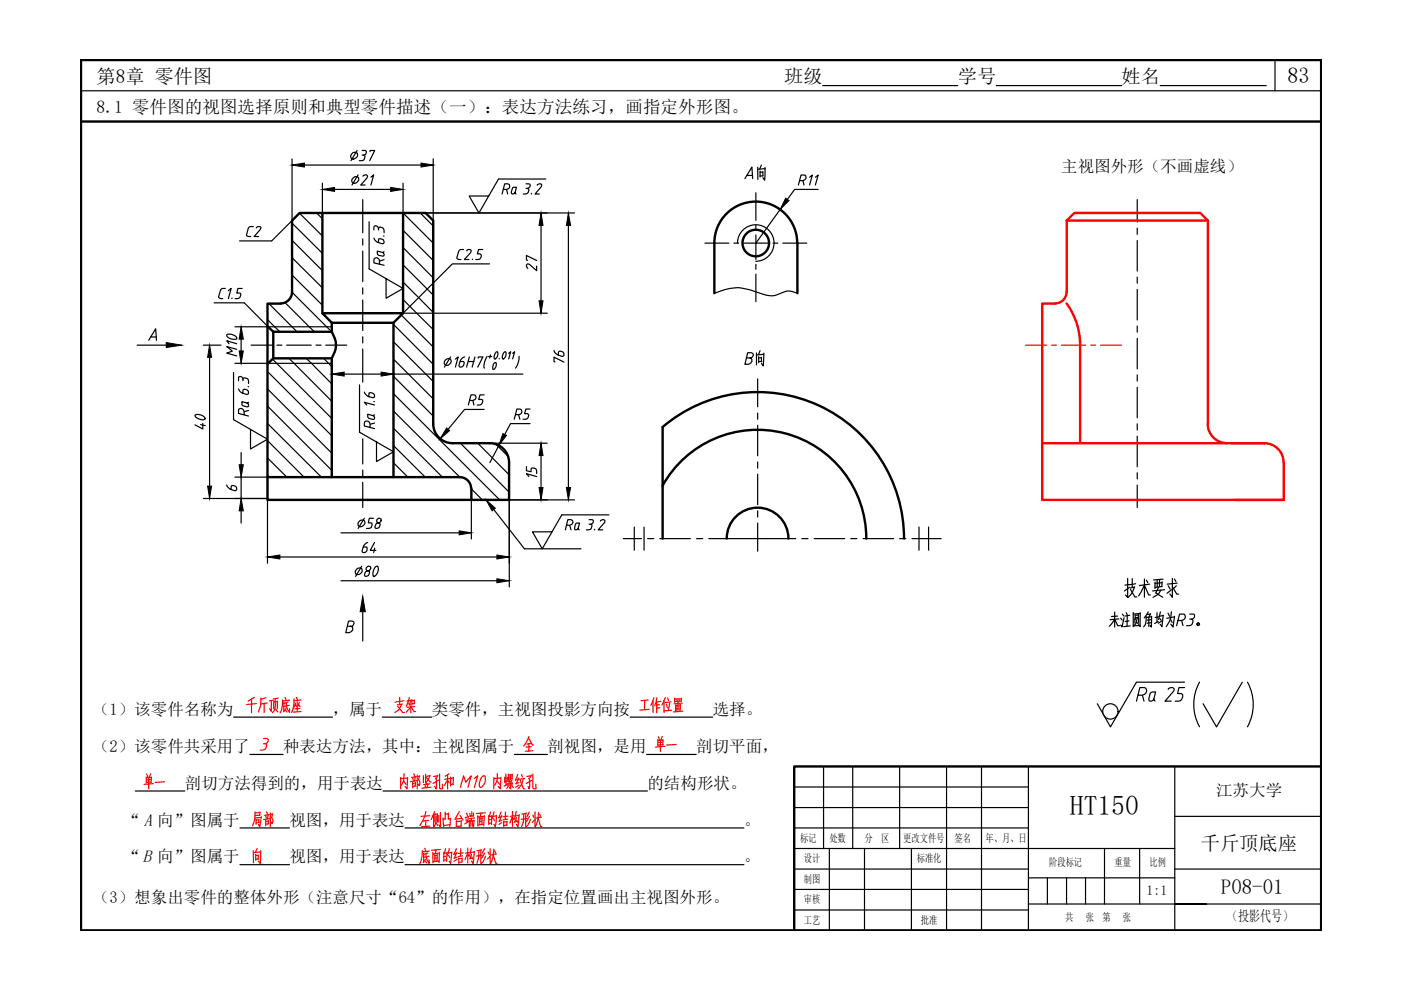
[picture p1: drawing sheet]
<svg xmlns="http://www.w3.org/2000/svg" width="297mm" height="210mm" viewBox="0 0 297 210" stroke-linecap="round" stroke-linejoin="round" font-family="sans-serif">
<g fill="none" stroke="#000" stroke-width=".25">
<path d="M61.9 58.3l6.5 6.4M61.9 54.6l6.5 6.4M61.9 51l6.5 6.4M61.9 47.3l6.5 6.4M63.5 45.2l4.9 4.8M67.1 45.2l1.3 1.2M85.5 59.8l6.3 6.4M85.5 56.2l6.3 6.4M85.5 52.5l6.3 6.4M85.5 48.8l6.3 6.4M85.5 45.2l6.3 6.3M89.1 45.2l2.7 2.7"/>
<path d="M56.7 78.8l13.6 13.6M56.7 67.8l2.6 2.5M57 64.4l6 5.9M57.8 76.1l12.5 12.6M60.4 64.2l6.3 6.1M61.2 76l9.1 9.1M61.9 62l8.4 8.3M64.9 76l5.4 5.4M68.6 76l1.7 1.8M83.4 79.8l8.4 8.4M83.4 76.1l8.4 8.5M83.4 72.5l8.4 8.4"/>
<path d="M83.4 68.8l8.4 8.4M85.1 66.8l6.7 6.8M85.5 63.5l6.3 6.4M56.7 97.1l4.1 4.1M56.7 93.4l7.8 7.8M56.7 89.8l11.4 11.4M56.7 86.1l13.6 13.6M56.7 82.5l13.6 13.6M83.4 98.1l3.1 3.1M83.4 94.5l6.8 6.7M83.4 90.8l10.4 10.4M83.4 87.2l14.1 14"/>
<path d="M83.4 83.5l22.5 22.5M97.6 94l10.3 10.3M101.3 94l6.6 6.7M105.1 94.2l2.7 2.6M56.7 100.8l.4 .4M99.9 103.7l2.4 2.3M237.1 106h8.1M49.5 152h21M53 160h7M109.1 160h7M133.6 152h17.5M137.1 160h10.5"/>
<path d="M28.7 167.7h10.5M50.9 175.5h10.5M81.2 167.7h56.1M85.9 175.5h71.8M50.9 183.3h10.5M85.9 183.3h71.8"/>
</g>
<g fill="none" stroke="#000" stroke-width=".51">
<path d="M68.4 45.2v21.2M85.5 45.2v21.2l-2.1 2M151.5 51.5a8.8 8.8 0 0 1 8.7-8.8 8.8 8.8 0 0 1 8.8 8.8M151.5 51.5v10.7M169.1 51.5v10.7M56.7 69.2l1.2 1.1v5.7M57.9 70.3h12.4M57.9 76l-1.2 1.2M57.9 76h12.4M59.5 64.3a2.43 2.43 0 0 0 2.4-2.4v-15.1l1.6-1.6h26.7l1.6 1.6v43.1a4.1 4.1 0 0 0 4.1 4.1h8M59.5 64.4h-2.8v41.6h51.3M70.3 68.4h13.1v32.8"/>
<path d="M70.3 70.3a4.9 4.9 0 0 1 0 5.7v25.2M70.3 68.4v1.9M85.5 66.4h-17.1l1.9 2M103.9 94a4.1 4.1 0 0 1 4 4.1v7.9M140.5 90.6a31.1 31.1 0 0 1 33.1-4.6 31.1 31.1 0 0 1 18.1 28.2M140.5 90.6v23.6M56.7 101.2h40.8a2.43 2.43 0 0 1 2.4 2.4M99.9 103.6v2.4M140.5 103a23.1 23.1 0 0 1 25.9-11.1 23.1 23.1 0 0 1 17.3 22.3M154.1 114.2a6.5 6.5 0 0 1 6.5-6.6 6.5 6.5 0 0 1 6.6 6.6"/>
<circle cx="160.2" cy="51.5" r="2.82"/>
</g>
<!-- layer: 0 -->
<g fill="none" stroke="#000" stroke-width=".25">
<path d="M17.2 19.2h262.9M174.4 18.1h28.7M211.2 18.1h26.6M246 18.1h22.5M270.3 12.7v6.5M78.3 47v10M31.5 72.2l1.5-2.5 .2 2.5M31.9 71.4h1.2M49.5 79v10M56.8 69.3h13.5M56.8 77h13.5M76.2 81.6v10"/>
<path d="M96.8 94h7.2M56.7 101.2v4.8M97.6 106h10.3M119.1 109.2h10M221 101.2v4.8M73.7 132.8h.8l.5-.6a.43 .43 0 0 0-.3-.5h-.8l-.6 2.4a1.39 1.39 0 0 0 1.5-.6v-.4l-.4-.3M168.4 179.9h80.7M168.4 175.5h49.6M168.4 171.2h49.6M168.4 166.9h49.6M174.6 162.5v17.4M175.8 179.9v17.4"/>
<path d="M180.8 162.5v17.4M183.3 179.9v17.4M190.7 162.5v17.4M193.2 179.9v17.4M200.7 162.5v34.8M208.1 162.5v34.8M218 162.5v34.8M234.2 179.9v11.8M241.6 179.9v11.8M249.1 173.1h31M249.1 162.5v34.8M168.4 184.3h49.6"/>
<path d="M168.4 192.9h49.6M168.4 188.6h49.6M218 191.7h62.1M218 186.1h31.1M222.1 186.1v5.6M226.1 186.1v5.6M230.2 186.1v5.6M249.1 184.3h31M255.8 191.7h-6.7h6.7"/>
</g>
<g fill="none" stroke="#000" stroke-width=".25">
<path d="M76.9 42.3v7M76.9 50.7v1.3M76.9 53.2v6.5M149.5 51.5h5M155.6 51.5h1M157.7 51.5h5.1M160.3 40.9v5.8M160.3 47.7v1.1M160.3 49.8v5.2M160.3 56v1.1M160.3 58.1v5.9M163.9 51.5h1"/>
<path d="M166 51.5h5.1M241.1 42.3v4.8M241.1 48.4v1.3M241.1 51v6.5M241.1 58.7v1.4M53.2 73.2h4.5M58.7 73.2h1.1M60.8 73.2h5.2M67 73.2h1.1M69.1 73.2h4.4M76.9 61v1.3M76.9 63.6v6.5"/>
<path d="M76.9 71.4v1.3M76.9 74v7M241.1 61.4v6.4M241.1 69.1v1.3M241.1 71.7v6.5M241.1 79.5v1.3M76.9 93v5.4M76.9 99.7v1.3M160.6 80.3v6M160.6 87.6v1.3M160.6 90.2v6.4M160.6 97.9v1.4"/>
<path d="M241.1 82.1v6.5M241.1 89.9v1.3M241.1 92.5v6.5M76.9 102.3v5.3M132.2 114.2h3.8M134.5 111.7v5M136.6 111.7v5M137.3 114.2h1.3M139.9 114.2h6.5M147.7 114.2h1.3M150.3 114.2h18.4M160.6 100.5v6.5"/>
<path d="M160.6 108.3v1.3M160.6 110.9v6M170 114.2h1.3M172.6 114.2h6.5M180.4 114.2h1.3M183 114.2h6.5M190.7 114.2h1.4M193.4 114.2h6.1M194.8 111.7v5M196.9 111.7v5M241.1 100.2v1.3M241.1 102.9v4.7"/>
</g>
<g fill="none" stroke="#000" stroke-width=".25">
<path d="M61.9 33.7v13.1l-4.3 4.3M64.5 35h24.8M68.4 38.8v6.4M85.5 38.8v6.4M91.8 33.7v13.1M111.5 39.9l.5 .1a.85 .85 0 0 1-.1 .9 .85 .85 0 0 1-1 .2M111.5 39h.7a.53 .53 0 0 1 .2 .6 .53 .53 0 0 1-.6 .3M113.9 39.3l.5-.3h.2l.2 .2v.3l-1.4 1.6h1M115.7 38h-10l-4.2 7.2-2-3.6h4.1M169.6 38.3h.7a.61 .61 0 0 0 .6-.5 .61 .61 0 0 0-.4-.7h-.7l-.5 2.1M170.3 38.3l.2 .9M171.6 37.6l.6-.5-.6 2.1"/>
<path d="M172.9 37.6l.6-.5-.6 2.1M70.9 40.2h11.9M78.3 57l7.2 4.2-3.6 2v-4.1M79.3 50.5l.1 .3a2.13 2.13 0 0 0 1.9 .8l.1-.3-.1-.5-.6-.2-.4 .1-.1 .7M80.2 48.8l.2-.6a.83 .83 0 0 1 .9 .2 .83 .83 0 0 1 .1 .9M80.2 48.5a.53 .53 0 0 0-.3-.6 .53 .53 0 0 0-.6 .2v.7M80.5 56v-.7a.61 .61 0 0 0-.5-.6 .61 .61 0 0 0-.7 .4v.6l2.1 .5M81.3 50l.1 .1M81.4 53.4l-.3 .1-1.1-.3 .1 .8 .2 .1 1.1 .2v-.3l-.3-.5M81.4 55.1l-.9 .2M90.2 45.2h31.6M103.8 56h-7.9l-10.4 10.4h30.5"/>
<path d="M106.8 40.2h.6a.61 .61 0 0 0 .7-.5 .61 .61 0 0 0-.5-.7h-.6l-.5 2.1M107.4 40.2l.2 .9M109.2 40.8l-.6 .3-.2-.3 .4-1.1h.7l-.3 1.1 .2 .3M112.7 41l-.1 .1M114.7 47.8v16M120.5 47.8v55.6M156.4 51.5a3.9 3.9 0 0 1 3.8-3.8 3.9 3.9 0 0 1 3.9 3.8 3.9 3.9 0 0 1-3.9 3.9M165.4 44.4l-5.1 7.1M173.5 40.2h-5l-1.6 2.1M29.1 73.2h6.1M43.1 73.2h3.7M44.4 75.8v27.3"/>
<path d="M45.4 64.2h6.4l4.9 5M47.8 61.2h-.7l-.3 .2-.5 1.5 .5 .4h.4M48.4 61.6l.6-.4-.6 2.1M49.2 63.2l-.1 .1M49.8 69.3h7M49.8 77h7M51.3 61.2h-.9l-.2 .9 .8 .1v.4a.73 .73 0 0 1-.6 .7h-.5M70.3 78v2.3M73 79.3h7.8M83.4 78v2.3M83.4 79.3h27.5M94.4 76.4a.67 .67 0 0 1 1.1-.3 .67 .67 0 0 1-.2 1.1 .62 .62 0 0 1-.9 .1 .62 .62 0 0 1 0-.9z"/>
<path d="M95.5 75.7l-1.3 2.1M96.5 76.1l.6-.4-.6 2.1M98.5 75.7a1.81 1.81 0 0 0-1.1 2 .56 .56 0 0 0 .9-.2v-.8h-.7M99.3 76.7h1.2M99.5 75.7l-.6 2.1M100.7 75.7l-.6 2.1M101.4 75.9v-.2h1l-1.1 2.1M103.3 75.6l-.4 .8a2.22 2.22 0 0 0-.2 1.6M103.6 75.6h.7M104 75.3l-.2 .6M104.7 77.1l.3-.2a.92 .92 0 0 1-.5 1.4v-.4zM105.1 74.7l.3-.1a.94 .94 0 0 1-.6 1.5 1.43 1.43 0 0 1 .3-1.4z"/>
<path d="M105.9 76l-.1 .1M106.9 74.7l.2-.1a.94 .94 0 0 1-.5 1.5 1.43 1.43 0 0 1 .3-1.4zM107.9 74.9l.4-.3-.4 1.5M108.7 74.9l.4-.3-.4 1.5M110.1 75.6a4.1 4.1 0 0 1-.8 2.4M151.5 62.2a9.9 9.9 0 0 1 8.8-.3 7.8 7.8 0 0 0 3.9 .8l1.6-.6a3.2 3.2 0 0 1 3.3 .1M49.5 89l7.2 4.1-3.6 2.1v-4.2M50.6 82.5a1.81 1.81 0 0 0 2 1.1l.1-.4-.2-.4a.78 .78 0 0 0-.9-.2l-.1 .7M51.1 96v2.5M51.5 80.7l.1-.5h.8a.83 .83 0 0 1 .3 1.1M51.5 80.4a.52 .52 0 0 0-.3-.5 .52 .52 0 0 0-.6 .1v.7M51.8 87.9v-.6a.61 .61 0 0 0-.5-.7 .61 .61 0 0 0-.7 .4v.7l2.1 .5"/>
<path d="M52.6 81.9l.1 .1M52.7 85.3l-.3 .2-1.1-.3v.7l1.2 .4 .1-.1 .1-.3-.3-.4M52.7 87l-.9 .3M76.2 91.6l7.2 4.2-3.6 2.1v-4.2M77.2 83.1l.2 .3a1.9 1.9 0 0 0 1.9 .9l.1-.6-.8-.4h-.3l-.1 .7M77.8 85.9l-.6-.6 2.2 .6M78.5 90.6a1.1 1.1 0 0 0-.5-1.3h-.2a.48 .48 0 0 0-.6 .4v.6l2.2 .6M79.3 85.1l.1 .1M79.4 88l-.3 .1-1.1-.3 .1 .9 1 .2 .3-.2v-.3l-.3-.3M79.4 89.7l-.9 .2M99.6 84.9h.7a.61 .61 0 0 0 .6-.5 .61 .61 0 0 0-.4-.7h-.6l-.6 2.2M100.3 85l.2 .9"/>
<path d="M102.6 86.8h-4.1l-3.5 4.2M102.6 83.7h-.8l-.3 1 .8 .1v.4a.9 .9 0 0 1-1.1 .7M104 94h12M105.8 94.4l-1.9 3.7M109.3 87.9h.7a.61 .61 0 0 0 .6-.5 .61 .61 0 0 0-.4-.7h-.6l-.6 2.2M110 88l.2 .9M112.4 89.8h-4.2l-1.2 2.3M112.4 86.7h-.9l-.3 1 .8 .1a.74 .74 0 0 1-.6 1.1h-.5M43.1 105.7h13.6M49.8 101.2h6.9M51.1 108.3v2.6M56.7 106v13.4"/>
<path d="M59.3 118.1h46.1M72.3 113h25.1M99.9 106v8.3M104.7 108l6.5 8.4h12M107.9 106h13.9M108 106v18.4M119.1 109.2l-4.1 7.2-2.1-3.6h4.1M120.2 111.4h.6a.61 .61 0 0 0 .7-.5 .61 .61 0 0 0-.4-.7h-.7l-.5 2.1M120.8 111.4l.3 .9M122.6 112l-.4 .3h-.3l.1-1.1 .2-.3h.7l-.3 1.1 .2 .3M124.9 111.2h.6l-.1 .8a.9 .9 0 0 1-1.1 .3M124.9 110.2h.7a.54 .54 0 0 1 .2 .6 .54 .54 0 0 1-.6 .4"/>
<path d="M126.1 112.2v.1M127.3 110.5l.5-.3 .5 .2-.2 .5-1.3 1.4h1M72.3 123.1h33.1M76.9 129.7v6.2M236.3 131.3l-1.1 1.5M236.3 129.8v3.2M236.4 131.3l.6 1.4h.3M237.2 131.2l-1.8 .2M237.6 131l.3 .5M238.3 131l-.4 1.9-.3-.4M239 130.5v2.2M239.4 131.6l-.9 .2"/>
<path d="M239.6 132.7l-1.4 .2M240.3 132.7l1.4-.1v.2M240.3 129.9v3M240.6 131.1v1M240.7 130.4v.7M241 131.4l-.1 .5-.4 .7M241 132l.5 .4M241.4 130.3l-.1 .6M241.4 130.9l-.7 .1M241.4 131.2l-.8 .1M241.4 131.1v.9M241.8 129.9l-.1 3"/>
<path d="M243 130.7l-.1 1.7-.4 .5M243.4 129.7l-.8 1.3M243.6 130.9v1.9M244 131.4l-.8 .1M244 132l-.8 .2M244.2 130.7l-.1 2.3-.3-.4M244.2 130.8l-1.2 .1M245.3 129.9v2M245.6 131.8l-.8 .4M245.6 130.8l-.7 .1M245.9 131.1l.3 .4M246 129.7l-.4 1.6"/>
<path d="M246.3 131.7l-.7 .5M246.6 130.5l-.2 2.4-.4-.5M248.2 131.4l.3 .6M248.4 129.7l-.4 2-.7 1.2M249 130.8l-1.6 .3M249 130.7l-.3 2.3-.5-.7M249.8 131.6h.8a.69 .69 0 0 0 .7-.6 .69 .69 0 0 0-.5-.8h-.7l-.6 2.5M250.6 131.6l.2 1.1M252.3 131.3h.2a.38 .38 0 0 1 .4 .5l-.1 .4a1.02 1.02 0 0 1-1.2 .5M252.3 130.2h.7a.58 .58 0 0 1 .2 .7 .58 .58 0 0 1-.6 .4M251.1 144.6h-10.2l-5.5 9.5-2.8-4.9M254.3 144.6a9.8 9.8 0 0 0 0 9.5"/>
<path d="M263.4 144.6l-5.5 9.5-2.8-4.9M264.5 144.6a9.8 9.8 0 0 1 0 9.5"/>
<circle cx="254" cy="132.3" r=".28"/>
<circle cx="254" cy="132.3" r=".23"/>
<circle cx="235.4" cy="150.8" r="1.63"/>
</g>
<g fill="#000" stroke="#000" stroke-width=".21">
<path d="M61.9 35l2.6-.4v.8zM68.4 40.2l2.5-.5v.9zM82.8 39.7l2.7 .5-2.7 .4zM89.3 34.6l2.5 .4-2.5 .4zM114.7 45.2l.4 2.6h-.8zM120.5 45.2l.5 2.6h-.9zM166.6 42l.7 .5-1.9 1.9zM35.2 72.6l3.3 .6-3.3 .5zM44.4 73.2l.5 2.6h-.9zM70.3 79.3l2.7-.4v.8zM80.8 78.9l2.6 .4-2.6 .4zM114.3 63.8h.8l-.4 2.6z"/>
<path d="M50.7 98.5h.9l-.5 2.7zM94.7 90.7l.6 .6-2 1.7zM106.6 91.9l.8 .4-1.6 2.1zM114.7 94l.4 2.6h-.8zM44 103.1h.9l-.5 2.6zM51.1 105.7l.5 2.6h-.9zM56.7 118.1l2.6-.4v.8zM97.4 112.6l2.5 .4-2.5 .4zM103.1 106l1.9 1.8-.7 .5zM105.4 117.7l2.6 .4-2.6 .4zM114.3 103.4h.8l-.4 2.6zM120.1 103.4h.9l-.5 2.6z"/>
<path d="M76.9 126.4l.6 3.3h-1.1zM105.4 122.7l2.6 .4-2.6 .5z"/>
</g>
<!-- layer: 0 -->
<path d="M17.2 12.7h262.9v184.6h-262.9zM17.2 25.8h262.9M280.1 162.5h-111.7v34.8" fill="none" stroke="#000" stroke-width=".51"/>
<g fill="none" stroke="#f00" stroke-width=".25">
<path d="M217.5 73.2h4.4M223 73.2h1M225 73.2h5.2M231.3 73.2h1M233.3 73.2h4.5M55.9 157.7h.2a.38 .38 0 0 1 .4 .4 1 1 0 0 1-1.4 .9M55.9 156.6h.7a.59 .59 0 0 1 .3 .7 .59 .59 0 0 1-.7 .4M112 156.4l.9 1.6h.2M112.1 157.7v1.5M112.2 156.2l-1.2 2M112.6 157.6l-.9 .2M112.6 158.3l-1.1 .1"/>
<path d="M112.9 159.2l-1.5 .1M54.5 179.9l-.4 .8M84.9 164.8v2.4M85.6 165.6l.5 .7M85.7 164l-.2 1.7-.4 .8M86.4 165l-1.5 .1M86.4 164.8l-.1 2.4-.4-.5M87.5 165.9v1.1M87.5 165l.1 .5M87.7 164.1l.2 .5M88 164.7l-.1 .9M88 166l-.5 .1"/>
<path d="M88.1 165.9l-.1 .7M88.2 166.6l-.7 .1M88.3 164.7l-1 .1M88.4 165.5l-1.3 .2M88.5 164.3v2.9M89 164.5l-.2 .8 .2 .5-.1 .8-.3-.4M89 164.6h-.5M89.8 164.5v1.4M90.1 166.5l.1 .5M90.2 164.2v1.8M90.3 172.1l-.2 .9-1.1 2M90.3 174l-.1 1.2"/>
<path d="M90.4 164.8l.8 1h.2M90.4 166l.1 .3M90.7 166.3l-.2 .7M90.9 173.9l-1.2 .2M91.1 166.2l-1.3 .2M91.1 164.5l-.7 .1M91.1 173l-1.8 .1M91.1 175.2l-1.7 .1M91.2 164.4l-.4 .9-.6 .5M91.4 166.9l-2 .2M91.9 172.8v2.5M92.1 172.1l-.7 1.7"/>
<path d="M92.2 172.5v1.9M92.4 165l.1 .3-.1 2-.3-.6M92.4 174.5l.4 .5M92.5 173l-.1 1.3-.3 1M92.7 172.6l-.5 .1M92.7 172.5v1.8M92.8 164.5l-.9 .1M92.9 164.4l-.5 .7M93 165.4l-1.2 .7M93 172.9v1.4M93.2 164.1v3l.1 .1h.5v-.9M93.4 172.2v3.1l-.4-.4"/>
<path d="M93.9 173.4l.2 1.8M94.4 172.2v1.4M94.5 173.6l-.5 .1M94.9 165.5l.3 .5M94.9 165.3l-.7 1.2M94.9 164.3v2.9M95.1 172.5l-.7 .1M95.1 172.4v1.3M95.2 164.1l-.8 .5M95.3 165l-1 .3M95.4 174.9l-1.3 .1M95.5 164.7v2"/>
<path d="M95.5 173.6l-.5 .1M95.5 173.5l-.1 1.7M96.1 165h-.6M96.1 164.8v1.5M96.2 166.3h-.7M96.8 174v1.4M97.4 172.1l-.9 1.5M97.5 172.9l.7 1M97.6 166.9l.7-2.4 .4 1.3 1.2-1.3-.7 2.4M97.8 175.2h-1M97.8 174.1l-1 .1M97.8 174l-.1 1.2"/>
<path d="M97.9 173.5l-1.4 .2M98.8 173.6l.1 .5M98.9 172.4l.2 .6M99.3 173.3l-.2 1M99.4 174.2l-.9 .5M99.4 173.1l-.8 .2M99.5 174.1v1.2M99.6 172.5v.6l.8-.1M99.8 174.1v1.1M100 173.6l-.1 .5M100 172.1v.9M100.1 174.1v1.1"/>
<path d="M100.4 172.4v.7M100.5 174l-1 .1M100.5 173.9l-.1 1.4-.2-.4M100.6 165l.7-.5-.7 2.4M100.6 173.4l-1.2 .2M101.3 173v2.2M101.7 173.2v1.6M102 172.4l-.2 .8M102.1 173.6l-.4 .1M102.1 174.1l-.4 .1M102.2 164.7l.5-.2a1.81 1.81 0 0 1-.8 2.4h-.1a2.18 2.18 0 0 1 .4-2.2zM102.2 173.2v1.6"/>
<path d="M102.6 174.8l-1.3 .1M102.6 173.1l-1.3 .2M102.7 172.9l-.1 2.2M102.9 172.3l-1.9 .2M103.6 172.9v1.9M104 172.2l-.2 .8M104 173.8h-.4M104.1 174.5l-.5 .1M104.3 172.9l-.1 1.9M104.3 173l-.6 .1M104.6 173.6l.3 .5M104.7 164.8v2.4"/>
<path d="M104.8 172.1l-.4 1.4M105.2 173l-.7 .1M105.3 172.9l-.3 2.4-.3-.5M105.4 165.6l.5 .7M105.4 164l-.1 1.7-.4 .8M106.2 165l-1.5 .1M106.2 164.8l-.1 2.4-.5-.5M106.2 172.2l-.4 1.1M106.2 173.2l-.5 .2M106.4 173.9l-.6 .2M106.4 174.4l-.6 .4M106.4 172.9l-.5 1.2"/>
<path d="M106.8 174.1v1.1M107 164.8v1.1M107.2 172.2l-.1 1.5M107.3 164.1v2.4M107.5 166l.1 .5M107.5 174.2l-.7 .1M107.5 174.9l-.7 .1M107.5 174.1l-.1 .8M107.6 166.3l-.7 .4M107.6 164.9l-.6 .1M107.6 165.6l-.6 .1M107.6 164.8l-.1 .8"/>
<path d="M107.6 173.7l-.9 .1M107.7 173l-1.1 .2M107.8 164.1v1.3M108 166.4l-.6 .8M108.2 164.3v.8M108.3 166.1v1.1l-.3-.3M108.3 165.3l-.4 .4M108.3 165.7l-.5 .1M108.4 166.4l.4 .6M108.4 164.7l-.5 .1M108.5 165.8l.2 .5M108.6 166.1l-.9 .1"/>
<path d="M108.6 165.4l-.7 .8M108.6 164.2l-.8 .1M108.6 165.1l-.8 .1M108.6 164.1v1M108.7 173.1l-.6 1.4M108.7 172v3.2M108.7 173.4l.3 .3M109.1 173l-1 .1M109.5 172l-.5 1.8M109.5 173.3l-.3 1M109.5 173.9l.3 .5M109.6 174.1l-.5 .2"/>
<path d="M109.8 164.2l-.5 1.1M109.9 165.2l-.6 .2M110 166.5l-.7 .4M110 165.9l-.6 .3M110 165l-.5 1.1M110.1 172.7l-.3 2.6-.3-.6M110.1 172.9l-.9 .1M110.3 165.5l.7 1.7h.2M110.6 164.2l.1 .5M110.9 165.3l-.3 1-.8 .9M110.9 174.4l-.3 .8M111 173.8l-.1 .6"/>
<path d="M111 172.6v1.2M111.2 165l-1 .2M111.4 172.5v2.7M111.7 172.4l-1.1 .2M111.7 173.5l-1.2 .2M112.1 165l.2 .3-.1 2-.2-.6M112.2 172.2l-.5 .9M112.3 173.1l-.7 1.1M112.5 173.7l-.6 1.2-.4 .5M112.6 164.5l-.9 .1M112.7 164.4l-.5 .7M112.8 165.4l-1.2 .7"/>
<path d="M113 164.1v3l.1 .1h.6l-.1-.9M113 172.8l.2 .5M113.4 173.8l-.6 .6M113.4 172.2v3.1M114.1 173.4l.5 1.8h.3M114.2 172.2l-.2 1.8-.5 1.3M114.4 172.6l.2 .5M114.8 173.3l-1.1 .2M53.7 180.4v2.5M54.2 181.1v1.3M54.8 181.3v.8M54.8 181.3l-.6 .1"/>
<path d="M54.8 182.1l-.6 .1M55.3 180.4l-.1 2.7-.4-.5M55.3 180.6l-1.6 .2"/>
</g>
<path d="M226.2 46.8l1.6-1.6h26.7l1.6 1.6v43.1M226.2 46.8v15.1M226.2 46.8h29.9M223.7 64.4h-2.7v41.6h51.2M226.1 61.9a2.43 2.43 0 0 1-2.4 2.4M226.1 64.4a15 15 0 0 1 2.9 8.8M229 73.2v20.8M221 94h47.2M256.1 89.9a4.1 4.1 0 0 0 4 4.1M268.1 94a4.1 4.1 0 0 1 4 4.1M272.2 98.1v7.9h-10.4" fill="none" stroke="#f00" stroke-width=".51"/>
<text font-size="7.9" x="237.4" y="128.1">技术要求</text>
<text font-size="7.1" fill="#f00" x="88.2" y="184.5">底面的结构形状</text>
<g font-size="6.6">
<text x="157" y="39.5">A向</text>
<text x="157" y="78.7">B向</text>
</g>
<g font-size="6.6" fill="#f00">
<text x="51.5" y="152.4">千斤顶底座</text>
<text x="82.9" y="152.4">支架</text>
<text x="134.8" y="152.4">工作位置</text>
<text x="137.9" y="160.5">单一</text>
<text x="29.6" y="168.6">单一</text>
<text x="52.6" y="176.4">局部</text>
</g>
<text font-size="6.2" x="239.9" y="149.9">Ra 25</text>
<text font-size="5.8" x="226.9" y="172.9">HT150</text>
<text font-size="5.7" x="75.8" y="118.5">64</text>
<g font-size="5.3">
<text x="73.4" y="35.3">37</text>
<text x="73.7" y="40.6">21</text>
<text x="51.5" y="51.5">C2</text>
<text x="96" y="56.1">C2.5</text>
<text x="115" y="58.6" transform="rotate(-90 115 58.6)">27</text>
<text x="51.5" y="76.6" transform="rotate(-90 51.5 76.6)">M10</text>
<text x="120.6" y="78" transform="rotate(-90 120.6 78)">76</text>
<text x="44.8" y="92.1" transform="rotate(-90 44.8 92.1)">40</text>
<text x="110.8" y="102.3">15</text>
<text x="75.1" y="113.2">58</text>
<text x="74.4" y="123.5">80</text>
</g>
<text font-size="4.7" x="273" y="17.6">83</text>
<text font-size="4.4" x="258.9" y="189.6">P08-01</text>
<g font-size="4.1">
<text x="20.5" y="17.6">第8章 零件图</text>
<text x="166.3" y="17.6">班级</text>
<text x="203.1" y="17.6">学号</text>
<text x="237.8" y="17.6">姓名</text>
<text x="254.6" y="180.2">千斤顶底座</text>
</g>
<text font-size="4" x="47.3" y="105.1">6</text>
<text font-size="3.7" x="20.5" y="23.9">8.1 零件图的视图选择原则和典型零件描述（一）：表达方法练习，画指定外形图。</text>
<g font-size="3.5">
<text x="225" y="36.4">主视图外形（不画虚线）</text>
<text x="19.7" y="151.5">（1）该零件名称为</text>
<text x="70.5" y="151.5">，属于</text>
<text x="91.6" y="151.5">类零件，主视图投影方向按</text>
<text x="151.1" y="151.5">选择。</text>
<text x="19.7" y="159.5">（2）该零件共采用了</text>
<text x="60" y="159.5">种表达方法，其中：主视图属于</text>
<text x="116.1" y="159.5">剖视图，是用</text>
<text x="147.6" y="159.5">剖切平面，</text>
<text x="39.2" y="167.2">剖切方法得到的，用于表达</text>
<text x="137.3" y="167.2">的结构形状。</text>
<text x="257.8" y="168.8">江苏大学</text>
<text x="26.3" y="175.1">“ A 向”图属于</text>
<text x="61.4" y="175.1">视图，用于表达</text>
<text x="157.7" y="175.1">。</text>
<text x="26.3" y="182.9">“B 向”图属于</text>
<text x="61.4" y="182.9">视图，用于表达</text>
<text x="157.7" y="182.9">。</text>
<text x="19.7" y="191.4">（3）想象出零件的整体外形（注意尺寸“64”的作用），在指定位置画出主视图外形。</text>
</g>
<text font-size="3.1" x="260.2" y="195.2">（投影代号）</text>
<text font-size="2.9" x="243.1" y="189.8">1:1</text>
<g font-size="2.3">
<text x="169.6" y="178.4">标记</text>
<text x="175.8" y="178.4">处数</text>
<text x="183.3" y="178.4">分</text>
<text x="186.8" y="178.4">区</text>
<text x="191.5" y="178.4">更改文件号</text>
<text x="202.4" y="178.4">签名</text>
<text x="208.9" y="178.4">年、月、日</text>
<text x="170.4" y="182.8">设计</text>
<text x="194.4" y="182.8">标准化</text>
<text x="222.4" y="183.7">阶段标记</text>
<text x="236.3" y="183.7">重量</text>
<text x="243.7" y="183.7">比例</text>
<text x="170.4" y="191.5">审核</text>
<text x="170.4" y="187.1">制图</text>
<text x="170.4" y="195.8">工艺</text>
<text x="195.2" y="195.8">批准</text>
<text x="225.8" y="195.2">共</text>
<text x="230.2" y="195.2">张</text>
<text x="233.7" y="195.2">第</text>
<text x="238.1" y="195.2">张</text>
</g>
</svg>
